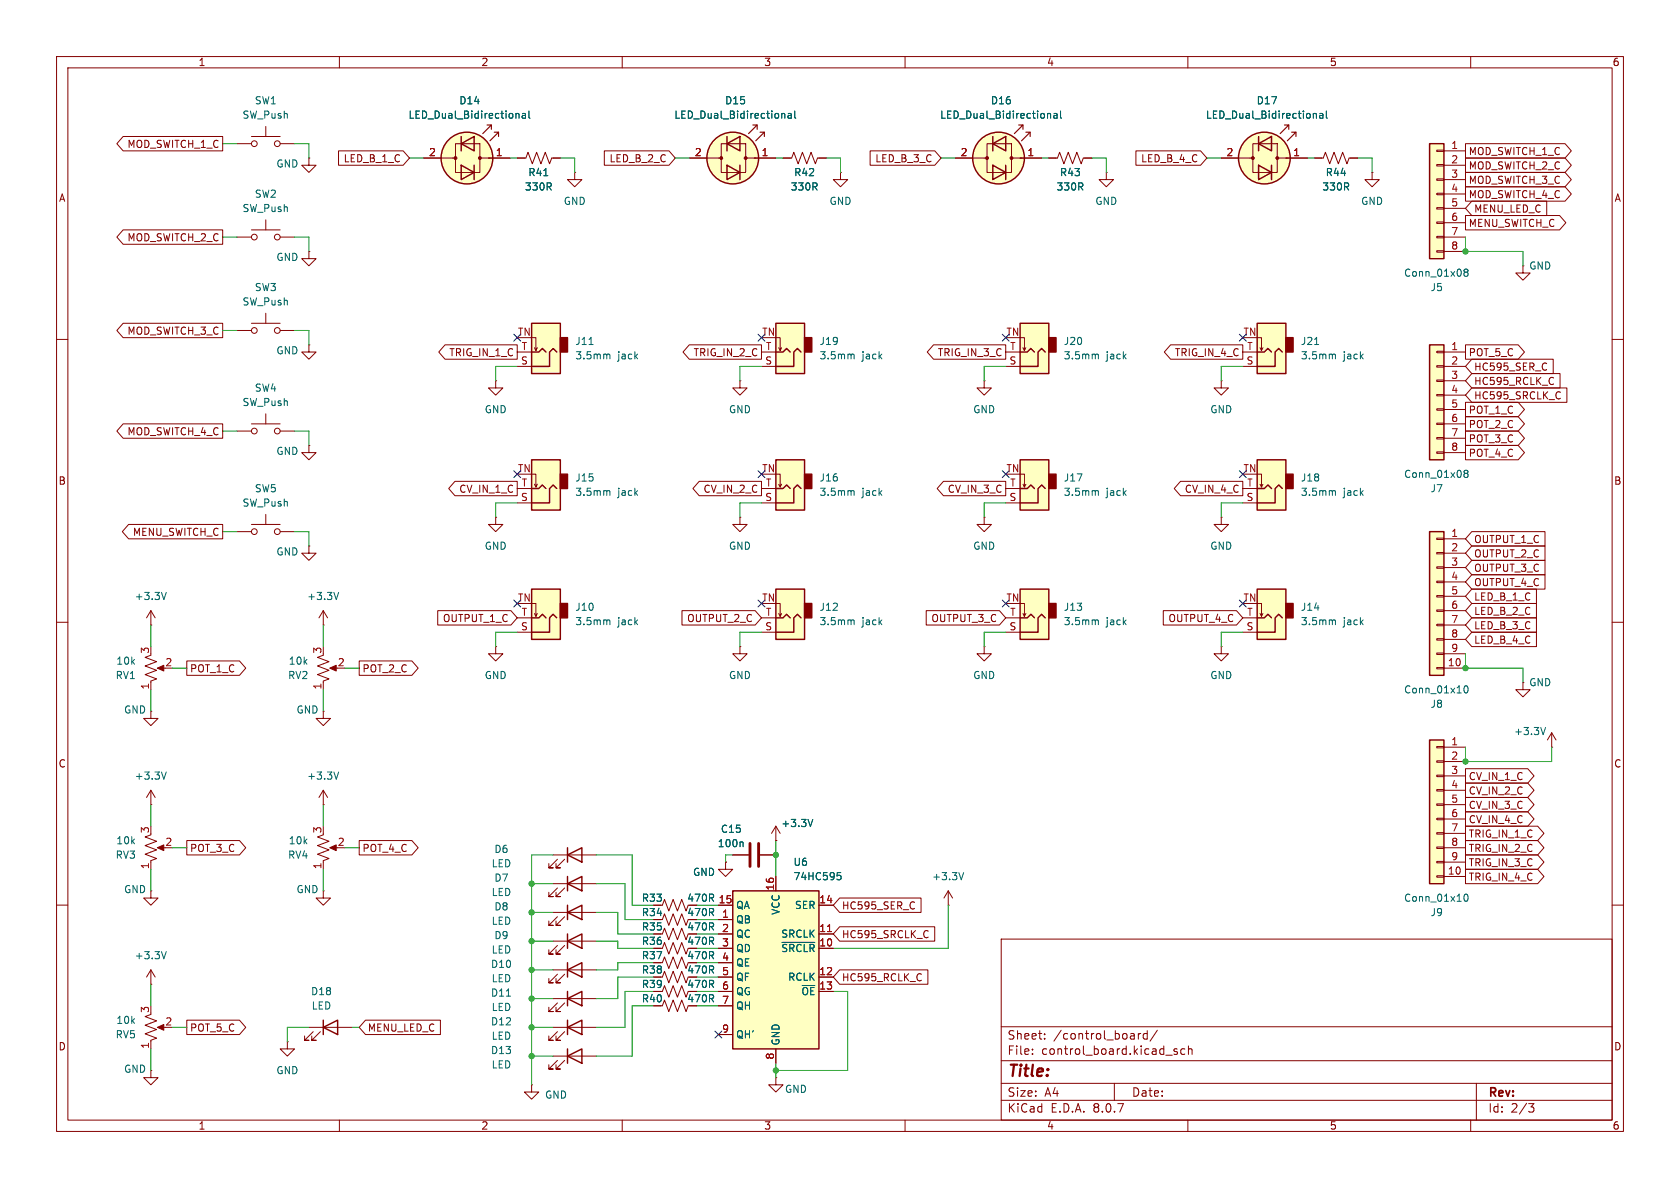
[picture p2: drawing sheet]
<svg xmlns="http://www.w3.org/2000/svg" width="297mm" height="210mm" viewBox="0 0 297 210" stroke-linecap="round" stroke-linejoin="round" font-family="sans-serif">
<g fill="none" stroke="#840000" stroke-width=".18">
<path d="M10 10h277v190h-277zM12 12h273v186h-273zM60 10v2M110 10v2M160 10v2M210 10v2M260 10v2M10 60h2M285 60h2M10 110h2M285 110h2M10 160h2"/>
<path d="M177 166h108v32h-108zM285 160h2M60 198v2M110 198v2M160 198v2M177 194.5h108M177 191.5h108M177 187.5h108M177 181.5h108M182.5 186.3v.1M182.5 185.5v.1M184.7 183.6v.1"/>
<path d="M184.7 182.8v.1M197 191.5v3M201.2 182.7v1M201.7 182.7l-.3 .1-.2 .2M202.8 182.8l-.4-.1-.3 .3v.4l.1 .2h.6M202.8 182.2v1.5M204.6 182.1l-1.3 2M208.1 185.5l-.4-.1-.2 .2 .1 .2 .5 .2v.3h-.6M209.5 185.5l-.5-.1-.3 .3v.4l.2 .2h.6M210 198v2M210.1 185.5l.2-.1 .4 .1v.9M210.1 184.9v1.5"/>
<path d="M260 198v2M261 191.5v6.5M270.2 195.1h1l-.5 .6 .4 .1 .1 .5-.3 .3h-.4"/>
</g>
<path d="M180.3 81.3h5.1v8.9h-5.1z" fill="#ffffc2"/>
<path d="M185.4 83.8h1.3v2.6h-1.3z" fill="#840000" stroke="#840000" stroke-width=".25"/>
<path d="M174 91.4v1.3h1.3l-1.3 1.3-1.3-1.3h1.3M174 91.4h.1M177.8 88.9h2.5M177.8 86.4h2.5M180.3 83.8h.8v2.3l.3-.5M180.8 85.6l.3 .5" fill="none" stroke="#840000" stroke-width=".18"/>
<path d="M180.3 81.3h5.1v8.9h-5.1zM180.3 86.4h1.3l.6-.7 .7 .7M184.8 86.4l-.7-.7-.6 .7v2.5h-3.2" fill="none" stroke="#840000" stroke-width=".25"/>
<path d="M193.8 86.7l.4 .2v.7" fill="none" stroke="#006464" stroke-width=".18"/>
<path d="M180.3 104.1h5.1v8.9h-5.1z" fill="#ffffc2"/>
<path d="M185.4 106.7h1.3v2.5h-1.3z" fill="#840000" stroke="#840000" stroke-width=".25"/>
<g fill="none" stroke="#840000" stroke-width=".18">
<path d="M174 114.3v1.3h1.3l-1.3 1.2-1.3-1.2h1.3M174 114.3h.1M177.8 111.8h2.5M177.8 109.2h2.5M180.3 106.7h.8v2.3l.3-.5M180.8 108.5l.3 .5M97.8 176.5h7.6M97.8 171.5h7.6M98.6 177.3l-1.6 1.5h.8h-.8v-.7M98.6 172.2l-1.6 1.5h.8h-.8v-.7M99.8 177.3l-1.5 1.5h.8h-.8v-.7M99.8 172.2l-1.5 1.5h.8h-.8v-.7"/>
<path d="M97.8 181.6h7.6M97.8 186.7h7.6M98.6 182.4l-1.6 1.5h.8h-.8v-.8M98.6 187.5l-1.6 1.5h.8h-.8v-.8M99.8 182.4l-1.5 1.5h.8h-.8v-.8M99.8 187.5l-1.5 1.5h.8h-.8v-.8"/>
</g>
<path d="M180.3 104.1h5.1v8.9h-5.1zM180.3 109.2h1.3l.6-.6 .7 .6M184.8 109.2l-.7-.6-.6 .6v2.6h-3.2M100.3 176.5l2.6-1.2v2.5zM100.3 171.5l2.6-1.3v2.5zM100.3 170.2v2.5M100.3 175.3v2.5M100.3 181.6l2.6-1.3v2.6zM100.3 186.7l2.6-1.3v2.6zM100.3 180.3v2.6M100.3 185.4v2.6" fill="none" stroke="#840000" stroke-width=".25"/>
<path d="M193.8 109.6l.4 .2v.6M89.5 176.1h.7" fill="none" stroke="#006464" stroke-width=".18"/>
<path d="M129.5 157.5h15.3v27.9h-15.3z" fill="#ffffc2"/>
<path d="M129.5 157.5h15.3v27.9h-15.3z" fill="none" stroke="#840000" stroke-width=".25"/>
<g fill="none" stroke="#840000" stroke-width=".18">
<path d="M174 67.3v1.3h1.3l-1.3 1.3-1.3-1.3h1.3M174 67.3h.1M137.2 154.9v2.6M127 162.6h2.5M127 167.6h2.5M127 165.1h2.5M127 172.7h2.5M127 175.3h2.5M127 160h2.5M127 170.2h2.5M127 177.8h2.5M144.8 167.6h2.5"/>
<path d="M144.8 165.1h2.5M144.8 172.7h2.5M144.8 175.3h2.5M144.8 160h2.5M94 191.8v1.2h1.2l-1.2 1.3-1.3-1.3h1.3M94 191.8h.1M127 182.9h2.5M137.2 185.4v2.6"/>
</g>
<path d="M148 154.2h.6M148.1 154.7h.4l.2 .3-.1 .4-.5 .1M138.3 166.6h5.7" fill="none" stroke="#006464" stroke-width=".18"/>
<path d="M146.3 164.7h.7" fill="none" stroke="#a90000" stroke-width=".18"/>
<path d="M137.2 104.1h5v8.9h-5z" fill="#ffffc2"/>
<path d="M142.2 106.7h1.3v2.5h-1.3z" fill="#840000" stroke="#840000" stroke-width=".25"/>
<g fill="none" stroke="#840000" stroke-width=".18">
<path d="M195.6 30.5v1.3h1.2l-1.2 1.2-1.3-1.2h1.3M195.6 30.5h.1M134.6 111.8h2.6M134.6 109.2h2.6M137.2 106.7h.7v2.3l.3-.5M137.7 108.5l.2 .5M97.8 156.2h7.6M97.8 151.1h7.6M98.6 157l-1.6 1.5h.8h-.8v-.8M98.6 151.9l-1.6 1.5h.8h-.8v-.7M99.8 157l-1.5 1.5h.8h-.8v-.8M99.8 151.9l-1.5 1.5h.8h-.8v-.7"/>
<path d="M97.8 161.3h7.6M97.8 166.4h7.6M98.6 162.1l-1.6 1.5h.8h-.8v-.8M98.6 167.1l-1.6 1.6h.8h-.8v-.8M99.8 162.1l-1.5 1.5h.8h-.8v-.8M99.8 167.1l-1.5 1.6h.8h-.8v-.8M137.2 190.5v1.3h1.2l-1.2 1.2-1.3-1.2h1.3M137.2 190.5h.1"/>
</g>
<path d="M137.2 104.1h5v8.9h-5zM137.2 109.2h1.2l.7-.6 .6 .6M141.6 109.2l-.6-.6-.7 .6v2.6h-3.1M100.3 156.2l2.6-1.3v2.6zM100.3 151.1l2.6-1.2v2.5zM100.3 149.9v2.5M100.3 154.9v2.6M100.3 161.3l2.6-1.3v2.6zM100.3 166.4l2.6-1.3v2.5zM100.3 160v2.6M100.3 165.1v2.5" fill="none" stroke="#840000" stroke-width=".25"/>
<path d="M150.6 109.6l.4 .2v.6" fill="none" stroke="#006464" stroke-width=".18"/>
<path d="M180.3 57.2h5.1v8.8h-5.1z" fill="#ffffc2"/>
<path d="M185.4 59.7h1.3v2.5h-1.3z" fill="#840000" stroke="#840000" stroke-width=".25"/>
<path d="M168.9 27.9h5.6M174.5 25.4h4.3v5.1h-4.3zM180.3 27.9h3.8M185.4 27.9h1.5l.4-1 .8 2.1 .7-2.1 .8 2.1 .8-2.1 .7 2.1 .4-1.1h1.5M180.3 59.7h.8v2.3l.3-.5M177.8 64.8h2.5M177.8 62.2h2.5M180.8 61.5l.3 .5" fill="none" stroke="#840000" stroke-width=".18"/>
<g fill="none" stroke="#840000" stroke-width=".25">
<path d="M175.5 29.2l2.3 1.3-2.3 1.3zM175.5 25.4l2.3-1.3v2.6zM175.5 24.1v2.6M177.8 29.2v2.6M180.3 57.2h5.1v8.8h-5.1zM180.3 62.2h1.3l.6-.6 .7 .6M184.8 62.2l-.7-.6-.6 .6v2.6h-3.2"/>
<circle cx="176.5" cy="27.9" r="4.6"/>
</g>
<path d="M187.5 19.6v1.1l.2 .2M185.2 20.1h.5v.8M186.3 20.1h.5l.1 .8M186.9 20.4h-.4l-.2 .2 .2 .3 .4-.1M193.8 62.6l.4 .2v.6" fill="none" stroke="#006464" stroke-width=".18"/>
<circle cx="176.5" cy="27.9" r="4.6" fill="#ffffc2" stroke="#ffffc2" stroke-width=".18"/>
<g fill="#840000" stroke="#840000" stroke-width=".18">
<path d="M178.8 27.9h1.8z"/>
<circle cx="174.5" cy="27.9" r=".25"/>
<circle cx="178.8" cy="27.9" r=".25"/>
</g>
<path d="M180.1 22.1h.7l-1.5 1.5M180.8 22.1v.8M181.4 23.4h.7l-1.5 1.5M182.1 23.4v.7" fill="none" stroke="#840000" stroke-width=".2"/>
<path d="M252.7 94h2.6v25.4h-2.6z" fill="#ffffc2"/>
<g fill="none" stroke="#840000" stroke-width=".18">
<path d="M254 97.7h1.3v.2h-1.3zM254 95.1h1.3v.3h-1.3zM255.3 95.3h3.8M255.3 97.8h3.8M130.8 114.3v1.3h1.3l-1.3 1.2-1.3-1.2h1.3M130.8 114.3h.1M254 118h1.3v.2h-1.3zM254 115.4h1.3v.3h-1.3zM254 112.9h1.3v.3h-1.3zM254 110.4h1.3v.2h-1.3zM254 107.8h1.3v.3h-1.3zM254 105.3h1.3v.2h-1.3z"/>
<path d="M254 102.7h1.3v.3h-1.3zM254 100.2h1.3v.3h-1.3zM255.3 118.1h3.8M255.3 100.3h3.8M255.3 102.9h3.8M255.3 105.4h3.8M255.3 108h3.8M255.3 110.5h3.8M255.3 113h3.8M255.3 115.6h3.8M269.2 120.7v1.2h1.3l-1.3 1.3-1.2-1.3h1.2M269.2 120.7h.1"/>
<path d="M26.7 179.3l-1 .4 2 .8-2 .7 2 .8-2 .8 2 .7-1 .4v1.5M117.1 177.8l.4-1 .7 2 .8-2 .8 2 .7-2 .8 2 .4-1M117.1 175.3l.4-1.1 .7 2.1 .8-2.1 .8 2.1 .7-2.1 .8 2.1 .4-1M26.7 189.2v1.3h1.2l-1.2 1.3-1.3-1.3h1.3M26.7 189.2h.1M28.2 181.6h1M50.8 184.2v1.2h1.3l-1.3 1.3-1.3-1.3h1.3M50.8 184.2h.1"/>
</g>
<path d="M252.7 94h2.6v25.4h-2.6z" fill="none" stroke="#840000" stroke-width=".25"/>
<path d="M258.9 121.4l.2-.2a.68 .68 0 0 1 .5 .7 .68 .68 0 0 1-.5 .6l-.2-.1-.1-.4z" fill="none" stroke="#006464" stroke-width=".18"/>
<path d="M27.8 181.6l1.2-.5v1z" fill="#840000" stroke="#840000" stroke-width=".18"/>
<path d="M137.2 81.3h5v8.9h-5z" fill="#ffffc2"/>
<path d="M142.2 83.8h1.3v2.6h-1.3z" fill="#840000" stroke="#840000" stroke-width=".25"/>
<path d="M134.6 88.9h2.6M134.6 86.4h2.6M137.2 83.8h.7v2.3l.3-.5M137.7 85.6l.2 .5" fill="none" stroke="#840000" stroke-width=".18"/>
<path d="M137.2 81.3h5v8.9h-5zM137.2 86.4h1.2l.7-.7 .6 .7M141.6 86.4l-.6-.7-.7 .7v2.5h-3.1" fill="none" stroke="#840000" stroke-width=".25"/>
<path d="M150.6 86.7l.4 .2v.7" fill="none" stroke="#006464" stroke-width=".18"/>
<path d="M137.2 57.2h5v8.8h-5z" fill="#ffffc2"/>
<path d="M142.2 59.7h1.3v2.5h-1.3z" fill="#840000" stroke="#840000" stroke-width=".25"/>
<path d="M137.2 59.7h.7v2.3l.3-.5M130.8 67.3v1.3h1.3l-1.3 1.3-1.3-1.3h1.3M130.8 67.3h.1M134.6 64.8h2.6M134.6 62.2h2.6M137.7 61.5l.2 .5M117.1 170.2l.4-1 .7 2 .8-2 .8 2 .7-2 .8 2 .4-1M117.1 172.7l.4-1 .7 2 .8-2 .8 2 .7-2 .8 2 .4-1" fill="none" stroke="#840000" stroke-width=".18"/>
<path d="M137.2 57.2h5v8.8h-5zM137.2 62.2h1.2l.7-.6 .6 .6M141.6 62.2l-.6-.6-.7 .6v2.6h-3.1" fill="none" stroke="#840000" stroke-width=".25"/>
<path d="M150.6 62.6l.4 .2v.6" fill="none" stroke="#006464" stroke-width=".18"/>
<path d="M252.7 130.8h2.6v25.4h-2.6z" fill="#ffffc2"/>
<g fill="none" stroke="#840000" stroke-width=".18">
<path d="M130.8 91.4v1.3h1.3l-1.3 1.3-1.3-1.3h1.3M130.8 91.4h.1M254 139.6h1.3v.2h-1.3zM254 137h1.3v.3h-1.3zM254 134.5h1.3v.2h-1.3zM254 132h1.3v.2h-1.3zM255.3 132.1h3.8M255.3 134.6h3.8M255.3 137.2h3.8M255.3 139.7h3.8M254 154.8h1.3v.3h-1.3zM254 152.3h1.3v.2h-1.3z"/>
<path d="M254 149.7h1.3v.3h-1.3zM254 147.2h1.3v.2h-1.3zM254 144.7h1.3v.2h-1.3zM254 142.1h1.3v.3h-1.3zM255.3 154.9h3.8M255.3 142.2h3.8M255.3 144.8h3.8M255.3 147.3h3.8M255.3 149.9h3.8M255.3 152.4h3.8M117.1 165.1l.4-1 .7 2 .8-2 .8 2 .7-2 .8 2 .4-1M117.1 160l.4-1 .7 2 .8-2 .8 2 .7-2 .8 2 .4-1"/>
</g>
<path d="M252.7 130.8h2.6v25.4h-2.6z" fill="none" stroke="#840000" stroke-width=".25"/>
<path d="M258.9 158.2l.2-.1a.68 .68 0 0 1 .5 .6 .68 .68 0 0 1-.5 .6l-.2-.1-.1-.4z" fill="none" stroke="#006464" stroke-width=".18"/>
<path d="M94 104.1h5.1v8.9h-5.1z" fill="#ffffc2"/>
<path d="M99.1 106.7h1.2v2.5h-1.2z" fill="#840000" stroke="#840000" stroke-width=".25"/>
<path d="M91.4 111.8h2.6M91.4 109.2h2.6M94 106.7h.7v2.3l.3-.5M94.5 108.5l.2 .5" fill="none" stroke="#840000" stroke-width=".18"/>
<path d="M94 104.1h5.1v8.9h-5.1zM94 109.2h1.2l.7-.6 .6 .6M98.4 109.2l-.6-.6-.6 .6v2.6h-3.2" fill="none" stroke="#840000" stroke-width=".25"/>
<path d="M107.5 109.6l.3 .2v.6" fill="none" stroke="#006464" stroke-width=".18"/>
<path d="M94 81.3h5.1v8.9h-5.1z" fill="#ffffc2"/>
<path d="M99.1 83.8h1.2v2.6h-1.2z" fill="#840000" stroke="#840000" stroke-width=".25"/>
<g fill="none" stroke="#840000" stroke-width=".18">
<path d="M91.4 88.9h2.6M91.4 86.4h2.6M94 83.8h.7v2.3l.3-.5M94.5 85.6l.2 .5M274.3 132.1h.1M274.3 129.5l-.7 1.3M274.3 129.5v2.6M274.3 129.5l.8 1.3M57.1 157.5v1.3h1.3l-1.3 1.2-1.2-1.2h1.2M57.1 157.5h.1M117.1 162.6l.4-1.1 .7 2.1 .8-2.1 .8 2.1 .7-2.1 .8 2.1 .4-1M117.1 167.6l.4-1 .7 2.1 .8-2.1 .8 2.1 .7-2.1 .8 2.1 .4-1.1"/>
<path d="M54.6 181.6h7.6M55.4 182.4l-1.6 1.5h.8h-.8v-.8M56.6 182.4l-1.5 1.5h.8h-.8v-.8"/>
</g>
<path d="M94 81.3h5.1v8.9h-5.1zM94 86.4h1.2l.7-.7 .6 .7M98.4 86.4l-.6-.7-.6 .7v2.5h-3.2M57.1 181.6l2.6-1.3v2.6zM57.1 180.3v2.6" fill="none" stroke="#840000" stroke-width=".25"/>
<path d="M107.5 86.7l.3 .2v.7M273.2 128.6l-.4 1.3" fill="none" stroke="#006464" stroke-width=".18"/>
<path d="M94 57.2h5.1v8.8h-5.1z" fill="#ffffc2"/>
<path d="M99.1 59.7h1.2v2.5h-1.2z" fill="#840000" stroke="#840000" stroke-width=".25"/>
<path d="M91.4 27.9h1.6l.3-1 .8 2.1 .8-2.1 .7 2.1 .8-2.1 .8 2.1 .3-1.1h1.6M94 59.7h.7v2.3l.3-.5M91.4 64.8h2.6M91.4 62.2h2.6M94.5 61.5l.2 .5M26.7 157.5v1.3h1.2l-1.2 1.2-1.3-1.2h1.3M26.7 157.5h.1M26.7 174h.1M26.7 171.5l-.8 1.2M26.7 171.5v2.5M26.7 171.5l.7 1.2" fill="none" stroke="#840000" stroke-width=".18"/>
<path d="M94 57.2h5.1v8.8h-5.1zM94 62.2h1.2l.7-.6 .6 .6M98.4 62.2l-.6-.6-.6 .6v2.6h-3.2" fill="none" stroke="#840000" stroke-width=".25"/>
<path d="M96.1 31.1h.8M104.1 60.9h.8M107.5 62.6l.3 .2v.6M29.4 168.2l-.4 1.3" fill="none" stroke="#006464" stroke-width=".18"/>
<path d="M252.7 25.4h2.6v20.3h-2.6z" fill="#ffffc2"/>
<g fill="none" stroke="#840000" stroke-width=".18">
<path d="M101.6 30.5v1.3h1.3l-1.3 1.2-1.3-1.2h1.3M101.6 30.5h.1M121.9 27.9h5.6M127.5 25.4h4.3v5.1h-4.3zM133.3 27.9h3.9M138.4 27.9h1.6l.3-1 .8 2.1 .8-2.1 .7 2.1 .8-2.1 .7 2.1 .4-1.1h1.5M148.6 30.5v1.3h1.3l-1.3 1.2-1.3-1.2h1.3M148.6 30.5h.1M254 39.2h1.3v.3h-1.3zM254 36.7h1.3v.3h-1.3zM254 34.2h1.3v.2h-1.3zM254 31.6h1.3v.3h-1.3z"/>
<path d="M254 29.1h1.3v.2h-1.3zM254 26.5h1.3v.3h-1.3zM255.3 26.7h3.8M255.3 29.2h3.8M255.3 31.8h3.8M255.3 34.3h3.8M255.3 36.8h3.8M255.3 39.4h3.8M41.9 58.4h2.5M44.4 57.2h5.1M47 55.4v1.8M49.5 58.4h2.6"/>
<path d="M54.6 44.5v1.2h1.3l-1.3 1.3-1.3-1.3h1.3M54.6 44.5h.1M254 44.3h1.3v.3h-1.3zM254 41.8h1.3v.2h-1.3zM255.3 41.9h3.8M255.3 44.5h3.8M41.9 76.2h2.5M44.4 74.9h5.1M47 73.2v1.7M49.5 76.2h2.6M54.6 78.7v1.3h1.3l-1.3 1.3-1.3-1.3h1.3M54.6 78.7h.1"/>
<path d="M54.6 61v1.2h1.3l-1.3 1.3-1.3-1.3h1.3M54.6 61h.1M41.9 94h2.5M44.4 92.7h5.1M47 90.9v1.8M49.5 94h2.6M87.6 91.4v1.3h1.3l-1.3 1.3-1.2-1.3h1.2M87.6 91.4h.1M128.3 152.4v1.3h1.2l-1.2 1.2-1.3-1.2h1.3M128.3 152.4h.1M129.5 151.1h2.8M134.4 151.1h2.8"/>
<path d="M137.2 148.6h.1M137.2 146.1l-.8 1.2M137.2 146.1v2.5M137.2 146.1l.7 1.2M167.6 157.5l-.7 1.3M167.6 157.5v2.5M167.6 157.5l.8 1.3M167.6 160h.1"/>
<circle cx="45" cy="58.4" r=".51"/>
<circle cx="49" cy="58.4" r=".51"/>
<circle cx="45" cy="76.2" r=".51"/>
<circle cx="49" cy="76.2" r=".51"/>
<circle cx="45" cy="94" r=".51"/>
<circle cx="49" cy="94" r=".51"/>
</g>
<g fill="none" stroke="#840000" stroke-width=".25">
<path d="M128.5 29.2l2.3 1.3-2.3 1.3zM128.5 25.4l2.3-1.3v2.6zM128.5 24.1v2.6M130.8 29.2v2.6M252.7 25.4h2.6v20.3h-2.6z"/>
<circle cx="129.5" cy="27.9" r="4.6"/>
</g>
<path d="M140.5 19.6v1.1l.2 .2M138.3 20.1h.4v.8M139.3 20.1h.5l.1 .8M139.9 20.4h-.4l-.2 .2 .2 .3 .4-.1M259 48.1l-.2-.2 .2-.3h.3l.2 .2-.2 .3M259 48.1l-.2 .3 .1 .3 .1 .1h.4l.1-.2v-.2l-.2-.3M259 48.1h.3M131.2 148.8l.2 .2v.7M143.7 144.9l-.4 1.2M170.4 154.2l-.5 1.3" fill="none" stroke="#006464" stroke-width=".18"/>
<path d="M132.6 149.1v4.1M134.1 149.1v4.1" fill="none" stroke="#840000" stroke-width=".51"/>
<circle cx="129.5" cy="27.9" r="4.6" fill="#ffffc2" stroke="#ffffc2" stroke-width=".18"/>
<g fill="#840000" stroke="#840000" stroke-width=".18">
<path d="M131.8 27.9h1.8z"/>
<circle cx="127.5" cy="27.9" r=".25"/>
<circle cx="131.8" cy="27.9" r=".25"/>
</g>
<path d="M133.1 22.1h.8l-1.6 1.5M133.9 22.1v.8M134.4 23.4h.7l-1.5 1.5M135.1 23.4v.7" fill="none" stroke="#840000" stroke-width=".2"/>
<path d="M252.7 61h2.6v20.3h-2.6z" fill="#ffffc2"/>
<g fill="none" stroke="#840000" stroke-width=".18">
<path d="M87.6 67.3v1.3h1.3l-1.3 1.3-1.2-1.3h1.2M87.6 67.3h.1M254 79.9h1.3v.2h-1.3zM254 77.3h1.3v.3h-1.3zM254 74.8h1.3v.3h-1.3zM254 72.3h1.3v.2h-1.3zM254 69.7h1.3v.3h-1.3zM254 67.2h1.3v.2h-1.3zM254 64.6h1.3v.3h-1.3zM254 62.1h1.3v.3h-1.3zM255.3 62.2h3.8M255.3 64.8h3.8"/>
<path d="M255.3 67.3h3.8M255.3 69.9h3.8M255.3 72.4h3.8M255.3 74.9h3.8M255.3 77.5h3.8M215.9 91.4v1.3h1.3l-1.3 1.3-1.3-1.3h1.3M215.9 91.4h.1M255.3 80h3.8M215.9 114.3v1.3h1.3l-1.3 1.2-1.3-1.2h1.3M215.9 114.3h.1"/>
</g>
<path d="M252.7 61h2.6v20.3h-2.6z" fill="none" stroke="#840000" stroke-width=".25"/>
<path d="M259 83.7l-.2-.3 .2-.3h.3l.2 .3-.2 .3M259 83.7l-.2 .2 .1 .4 .1 .1 .4-.1 .1-.1v-.3l-.2-.2M259 83.7h.3" fill="none" stroke="#006464" stroke-width=".18"/>
<path d="M222.2 104.1h5.1v8.9h-5.1z" fill="#ffffc2"/>
<path d="M227.3 106.7h1.3v2.5h-1.3z" fill="#840000" stroke="#840000" stroke-width=".25"/>
<g fill="none" stroke="#840000" stroke-width=".18">
<path d="M41.9 25.4h2.5M44.4 24.1h5.1M47 22.4v1.7M47 38.9v1.7M49.5 25.4h2.6M54.6 27.9v1.3h1.3l-1.3 1.3-1.3-1.3h1.3M54.6 27.9h.1M74.9 27.9h5.6M80.5 25.4h4.3v5.1h-4.3zM86.4 27.9h3.8M41.9 41.9h2.5M44.4 40.6h5.1"/>
<path d="M49.5 41.9h2.6M219.7 111.8h2.5M219.7 109.2h2.5M222.2 106.7h.8v2.3l.3-.5M222.8 108.5l.2 .5"/>
<circle cx="45" cy="25.4" r=".51"/>
<circle cx="49" cy="25.4" r=".51"/>
<circle cx="45" cy="41.9" r=".51"/>
<circle cx="49" cy="41.9" r=".51"/>
</g>
<g fill="none" stroke="#840000" stroke-width=".25">
<path d="M81.5 29.2l2.3 1.3-2.3 1.3zM81.5 25.4l2.3-1.3v2.6zM81.5 24.1v2.6M83.8 29.2v2.6M222.2 104.1h5.1v8.9h-5.1zM222.2 109.2h1.3l.7-.6 .6 .6M226.7 109.2l-.6-.6-.7 .6v2.6h-3.2"/>
<circle cx="82.5" cy="27.9" r="4.6"/>
</g>
<path d="M93.5 19.6v1.1l.2 .2M91.3 20.1h.4l.1 .8M92.4 20.1h.4l.1 .8M92.9 20.4h-.4l-.2 .2 .2 .3 .4-.1M235.7 109.6l.4 .2v.6" fill="none" stroke="#006464" stroke-width=".18"/>
<circle cx="82.5" cy="27.9" r="4.6" fill="#ffffc2" stroke="#ffffc2" stroke-width=".18"/>
<g fill="#840000" stroke="#840000" stroke-width=".18">
<path d="M84.8 27.9h1.8z"/>
<circle cx="80.5" cy="27.9" r=".25"/>
<circle cx="84.8" cy="27.9" r=".25"/>
</g>
<path d="M86.1 22.1h.8l-1.6 1.5M86.9 22.1v.8M87.4 23.4h.7l-1.5 1.5M88.1 23.4v.7" fill="none" stroke="#840000" stroke-width=".2"/>
<path d="M222.2 81.3h5.1v8.9h-5.1z" fill="#ffffc2"/>
<path d="M227.3 83.8h1.3v2.6h-1.3z" fill="#840000" stroke="#840000" stroke-width=".25"/>
<g fill="none" stroke="#840000" stroke-width=".18">
<path d="M269.2 47v1.3h1.3l-1.3 1.2-1.2-1.2h1.2M269.2 47h.1M219.7 88.9h2.5M219.7 86.4h2.5M222.2 83.8h.8v2.3l.3-.5M222.8 85.6l.2 .5M57.1 115.8l-1 .4 2.1 .8-2.1 .7 2.1 .8-2.1 .8 2.1 .7-1.1 .4v1.5M57.1 110.5h.1M57.1 108v2.5M57.1 108l-.7 1.2M57.1 108l.8 1.2M58.7 118.1h1"/>
<path d="M57.1 125.7v1.3h1.3l-1.3 1.3-1.2-1.3h1.2M57.1 125.7h.1"/>
</g>
<path d="M222.2 81.3h5.1v8.9h-5.1zM222.2 86.4h1.3l.7-.7 .6 .7M226.7 86.4l-.6-.7-.7 .7v2.5h-3.2" fill="none" stroke="#840000" stroke-width=".25"/>
<path d="M235.7 86.7l.4 .2v.7M59.9 104.7l-.5 1.3" fill="none" stroke="#006464" stroke-width=".18"/>
<path d="M58.3 118.1l1.1-.5v1z" fill="#840000" stroke="#840000" stroke-width=".18"/>
<path d="M222.2 57.2h5.1v8.8h-5.1z" fill="#ffffc2"/>
<path d="M227.3 59.7h1.3v2.5h-1.3z" fill="#840000" stroke="#840000" stroke-width=".25"/>
<g fill="none" stroke="#840000" stroke-width=".18">
<path d="M21.8 24.1h17.6v2.6h-17.6l-1.1-1.3zM59.8 26.7h11.5l1.1 1.2-1.1 1.3h-11.5zM74.9 27.9h3.1M86.4 27.9h3.8M91.4 27.9h1.3M97.8 27.9h1.3M106.8 26.7h11.5l1.1 1.2-1.1 1.3h-11.5zM121.9 27.9h3.1M133.3 27.9h3.9M138.4 27.9h1.3M144.8 27.9h1.2M153.8 26.7h11.5l1.1 1.2-1.1 1.3h-11.5z"/>
<path d="M168.9 27.9h3.1M180.3 27.9h3.8M185.4 27.9h1.3M191.8 27.9h1.2M200.8 26.7h11.4l1.2 1.2-1.2 1.3h-11.4zM215.9 27.9h5.6M221.5 25.4h4.3v5.1h-4.3zM227.3 27.9h3.8M232.4 27.9h1.5l.4-1 .8 2.1 .7-2.1 .8 2.1 .8-2.1 .7 2.1 .4-1.1h1.5M242.6 30.5v1.3h1.2l-1.2 1.2-1.3-1.2h1.3M242.6 30.5h.1M259.1 27.9h17.6l1.1 1.3-1.1 1.3h-17.6z"/>
<path d="M259.1 25.4h17.6l1.1 1.3-1.1 1.2h-17.6zM259.1 30.5h17.6l1.1 1.3-1.1 1.2h-17.6zM259.1 33h17.6l1.1 1.3-1.1 1.3h-17.6zM259.1 38.1h16.6l1.1 1.3-1.1 1.2h-16.6zM260.2 35.6h13.2v2.5h-13.2l-1.1-1.3zM21.8 40.6h17.6v2.6h-17.6l-1.1-1.3zM21.8 57.1h17.6v2.6h-17.6l-1.1-1.3zM222.2 59.7h.8v2.3l.3-.5M21.8 74.9h17.6v2.6h-17.6l-1.1-1.3zM78.7 61h12.7v2.5h-12.7l-1.1-1.3zM121.9 61h12.7v2.5h-12.7l-1.2-1.3zM165 61h12.8v2.5h-12.8l-1.1-1.3z"/>
<path d="M206.9 61h12.8v2.5h-12.8l-1.1-1.3zM215.9 67.3v1.3h1.3l-1.3 1.3-1.3-1.3h1.3M215.9 67.3h.1M219.7 64.8h2.5M219.7 62.2h2.5M222.8 61.5l.2 .5M259.1 61h9.3l1.1 1.2-1.1 1.3h-9.3zM259.1 71.1h9.3l1.1 1.3-1.1 1.3h-9.3zM259.1 78.7h9.3l1.1 1.3-1.1 1.3h-9.3zM259.1 73.7h9.3l1.1 1.2-1.1 1.3h-9.3zM259.1 76.2h9.3l1.1 1.3-1.1 1.2h-9.3zM260.2 63.5h14.4v2.5h-14.4l-1.1-1.2z"/>
<path d="M260.2 66h15.6v2.6h-15.6l-1.1-1.3zM260.2 68.6h16.8v2.5h-16.8l-1.1-1.2zM274.4 66.7l.2 .1M274.6 67.9l-.2 .1M275.6 69.3l.2 .1M275.8 70.4l-.2 .1M22.7 92.7h16.7v2.6h-16.7l-1.1-1.3zM54.6 96.5v1.3h1.3l-1.3 1.3-1.3-1.3h1.3M54.6 96.5h.1M80.4 85.1h11v2.5h-11l-1.1-1.2zM123.6 85.1h11v2.5h-11l-1.1-1.2zM166.8 85.1h11v2.5h-11l-1.1-1.2z"/>
<path d="M208.7 85.1h11v2.5h-11l-1.1-1.2zM260.2 94h12.9v2.5h-12.9l-1.1-1.2zM260.2 96.5h12.9v2.6h-12.9l-1.1-1.3zM260.2 99.1h12.9v2.5h-12.9l-1.1-1.3zM26.7 110.5h.1M26.7 115.8l-1 .4 2 .8-2 .7 2 .8-2 .8 2 .7-1 .4v1.5M26.7 108l-.8 1.2M26.7 108v2.5M26.7 108l.7 1.2M28.2 118.1h1M33 116.8h9.3l1.1 1.3-1.1 1.3h-9.3zM63.5 116.8h9.3l1.1 1.3-1.1 1.3h-9.3z"/>
<path d="M77.4 107.9h12.9l1.1 1.3-1.1 1.3h-12.9zM87.6 114.3v1.3h1.3l-1.3 1.2-1.2-1.2h1.2M87.6 114.3h.1M120.6 107.9h12.9l1.1 1.3-1.1 1.3h-12.9zM163.7 107.9h13l1.1 1.3-1.1 1.3h-13zM205.7 107.9h12.9l1.1 1.3-1.1 1.3h-12.9zM260.2 111.8h11.4v2.5h-11.4l-1.1-1.3zM260.2 106.7h11.4v2.5h-11.4l-1.1-1.2zM260.2 109.2h11.4v2.6h-11.4l-1.1-1.3zM260.2 104.1h11.4v2.6h-11.4l-1.1-1.3zM260.2 101.6h12.9v2.5h-12.9l-1.1-1.2zM26.7 125.7v1.3h1.2l-1.2 1.3-1.3-1.3h1.3"/>
<path d="M26.7 125.7h.1M26.7 139.7v2.5M26.7 139.7l-.8 1.3M26.7 139.7l.7 1.3M57.1 139.7v2.5M57.1 139.7l-.7 1.3M57.1 139.7l.8 1.3M259.1 135.9h11l1.1 1.3-1.1 1.2h-11zM259.1 138.4h11l1.1 1.3-1.1 1.3h-11zM26.7 147.6l-1 .4 2 .7-2 .8 2 .7-2 .8 2 .8-1 .3v1.6M26.7 142.2h.1M28.2 149.9h1"/>
<path d="M33 148.6h9.3l1.1 1.3-1.1 1.2h-9.3zM57.1 147.6l-1 .4 2.1 .7-2.1 .8 2.1 .7-2.1 .8 2.1 .8-1.1 .3v1.6M57.1 142.2h.1M58.7 149.9h1M63.5 148.6h9.3l1.1 1.3-1.1 1.2h-9.3zM128.3 152.4h.1M129.5 151.1h2.8M134.4 151.1h2.8M137.2 148.6h.1M137.2 154.9v2.6M148.4 158.7h14.4v2.6h-14.4l-1.1-1.3zM259.1 146h12.7l1.2 1.3-1.2 1.3h-12.7z"/>
<path d="M259.1 143.5h11l1.1 1.3-1.1 1.3h-11zM259.1 148.6h12.7l1.2 1.3-1.2 1.2h-12.7zM259.1 151.1h12.7l1.2 1.3-1.2 1.3h-12.7zM259.1 153.7h12.7l1.2 1.2-1.2 1.3h-12.7zM259.1 141h11l1.1 1.2-1.1 1.3h-11zM127 162.6h2.5M127 167.6h2.5M127 165.1h2.5M127 172.7h2.5M127 175.3h2.5M127 160h2.5M127 170.2h2.5"/>
<path d="M127 177.8h2.5M144.8 167.6h2.5M144.8 165.1h2.5M144.8 172.7h2.5M144.8 175.3h2.5M144.8 160h2.5M148.4 171.4h15.6v2.6h-15.6l-1.1-1.3zM148.4 163.8h16.8v2.6h-16.8l-1.1-1.3zM162.6 172.1l.3 .1M162.9 173.3l-.3 .1M163.8 164.5l.3 .1M164.1 165.6l-.3 .2"/>
<path d="M33 180.3h9.3l1.1 1.3-1.1 1.3h-9.3zM64.6 180.3h13.3v2.6h-13.3l-1.1-1.3zM127 182.9h2.5M137.2 185.4v2.6"/>
</g>
<g fill="none" stroke="#840000" stroke-width=".25">
<path d="M222.5 29.2l2.3 1.3-2.3 1.3zM222.5 25.4l2.3-1.3v2.6zM222.5 24.1v2.6M224.8 29.2v2.6M222.2 57.2h5.1v8.8h-5.1zM222.2 62.2h1.3l.7-.6 .6 .6M226.7 62.2l-.6-.6-.7 .6v2.6h-3.2"/>
<circle cx="223.5" cy="27.9" r="4.6"/>
</g>
<g fill="none" stroke="#006464" stroke-width=".18">
<path d="M93.5 19.6v1.1l.2 .2M140.5 19.6v1.1l.2 .2M187.5 19.6v1.1l.2 .2M234.5 19.6v1.1l.2 .2M91.3 20.1h.4l.1 .8M92.4 20.1h.4l.1 .8M92.9 20.4h-.4l-.2 .2 .2 .3 .4-.1M96.1 31.1h.8M138.3 20.1h.4v.8M139.3 20.1h.5l.1 .8M139.9 20.4h-.4l-.2 .2 .2 .3 .4-.1M185.2 20.1h.5v.8"/>
<path d="M186.3 20.1h.5l.1 .8M186.9 20.4h-.4l-.2 .2 .2 .3 .4-.1M232.2 20.1h.5v.8M233.3 20.1h.5l.1 .8M233.9 20.4h-.5l-.1 .2 .1 .3 .5-.1M232.4 60.9h.7M235.7 62.6l.4 .2v.6M29.4 104.7l-.4 1.3M29.4 136.5l-.4 1.2M59.9 136.5l-.5 1.2M131.2 148.8l.2 .2v.7M143.7 144.9l-.4 1.2"/>
<path d="M148 154.2h.6M148.1 154.7h.4l.2 .3-.1 .4-.5 .1M138.3 166.6h5.7"/>
</g>
<g fill="#840000" stroke="#840000" stroke-width=".18">
<path d="M58.3 149.9l1.1-.5v1z"/>
<path d="M225.8 27.9h1.8z"/>
<path d="M27.8 149.9l1.2-.5v1z"/>
<path d="M27.8 118.1l1.2-.5v1z"/>
<circle cx="221.5" cy="27.9" r=".25"/>
<circle cx="225.8" cy="27.9" r=".25"/>
</g>
<circle cx="223.5" cy="27.9" r="4.6" fill="#ffffc2" stroke="#ffffc2" stroke-width=".18"/>
<path d="M227.1 22.1h.7l-1.5 1.5M227.8 22.1v.8M228.3 23.4h.8l-1.5 1.5M229.1 23.4v.7" fill="none" stroke="#840000" stroke-width=".2"/>
<g fill="none" stroke="#009600" stroke-width=".18">
<path d="M39.4 25.4h2.5M52.1 25.4h2.5v2.5M72.4 27.9h2.5M90.2 27.9h1.2M99.1 27.9h2.5v2.6M119.4 27.9h2.5M137.2 27.9h1.2M146 27.9h2.6v2.6M166.4 27.9h2.5M184.1 27.9h1.3M193 27.9h2.6v2.6M213.4 27.9h2.5"/>
<path d="M231.1 27.9h1.3M240 27.9h2.6v2.6M39.4 41.9h2.5M39.4 58.4h2.5M52.1 41.9h2.5v2.6M52.1 58.4h2.5v2.6M259.1 41.9v2.6h10.1v2.5M39.4 76.2h2.5M52.1 76.2h2.5v2.5M91.4 64.8h-3.8v2.5M134.6 64.8h-3.8v2.5M177.8 64.8h-3.8v2.5"/>
<path d="M219.7 64.8h-3.8v2.5M39.4 94h2.5M52.1 94h2.5v2.5M91.4 88.9h-3.8v2.5M134.6 88.9h-3.8v2.5M177.8 88.9h-3.8v2.5M219.7 88.9h-3.8v2.5M26.7 110.5v3.8M30.5 118.1h2.5M57.1 110.5v3.8M61 118.1h2.5M91.4 111.8h-3.8v2.5"/>
<path d="M134.6 111.8h-3.8v2.5M177.8 111.8h-3.8v2.5M219.7 111.8h-3.8v2.5M259.1 115.6v2.5h10.1v2.6M26.7 121.9v3.8M57.1 121.9v3.8M259.1 132.1v2.5h15.2v-2.5M26.7 142.2v3.9M26.7 153.7v3.8M30.5 149.9h2.5M57.1 142.2v3.9M57.1 153.7v3.8"/>
<path d="M61 149.9h2.5M94 156.2h3.8M97.8 151.1h-3.8v40.7M105.4 156.2h5.1v6.4h5.1M105.4 151.1h6.4v8.9h3.8M129.5 151.1h-1.2v1.3M137.2 148.6v6.3M26.7 174v3.8M94 171.5h3.8M94 161.3h3.8M94 166.4h3.8M94 176.5h3.8"/>
<path d="M105.4 161.3h3.8v3.8h6.4M105.4 166.4h3.8v1.2h6.4M115.6 177.8h-3.8v8.9h-6.4M115.6 175.3h-5.1v6.3h-5.1M115.6 172.7h-6.4v3.8h-3.8M115.6 170.2h-6.4v1.3h-3.8M123.2 175.3h3.8M123.2 172.7h3.8M123.2 177.8h3.8M123.2 170.2h3.8M123.2 167.6h3.8M123.2 165.1h3.8"/>
<path d="M123.2 162.6h3.8M123.2 160h3.8M147.3 175.3h2.6v13.9h-12.7M167.6 160v7.6h-20.3M26.7 185.4v3.8M30.5 181.6h2.5M54.6 181.6h-3.8v2.6M62.2 181.6h1.3M94 186.7h3.8M94 181.6h3.8M137.2 188v2.5"/>
</g>
<g fill="none" stroke="#000084" stroke-width=".18">
<path d="M90.8 59.1l1.2 1.2M92 59.1l-1.2 1.2M134 59.1l1.2 1.2M135.2 59.1l-1.2 1.2M177.2 59.1l1.2 1.2M178.4 59.1l-1.2 1.2M219.1 59.1l1.2 1.2M220.3 59.1l-1.2 1.2M90.8 83.2l1.2 1.2M92 83.2l-1.2 1.2M134 83.2l1.2 1.2M135.2 83.2l-1.2 1.2"/>
<path d="M177.2 83.2l1.2 1.2M178.4 83.2l-1.2 1.2M219.1 83.2l1.2 1.2M220.3 83.2l-1.2 1.2M90.8 106.1l1.2 1.2M92 106.1l-1.2 1.2M134 106.1l1.2 1.2M135.2 106.1l-1.2 1.2M177.2 106.1l1.2 1.2M178.4 106.1l-1.2 1.2M219.1 106.1l1.2 1.2M220.3 106.1l-1.2 1.2"/>
<path d="M126.4 182.3l1.2 1.2M127.6 182.3l-1.2 1.2"/>
</g>
<path d="M146.3 164.7h.7" fill="none" stroke="#a90000" stroke-width=".18"/>
<g fill="#009600" stroke="#009600" stroke-width=".18">
<circle cx="94" cy="156.2" r=".46"/>
<circle cx="94" cy="176.5" r=".46"/>
<circle cx="94" cy="166.4" r=".46"/>
<circle cx="94" cy="161.3" r=".46"/>
<circle cx="94" cy="181.6" r=".46"/>
<circle cx="94" cy="171.5" r=".46"/>
<circle cx="94" cy="186.7" r=".46"/>
<circle cx="137.2" cy="189.2" r=".46"/>
<circle cx="137.2" cy="151.1" r=".46"/>
<circle cx="259.1" cy="44.5" r=".46"/>
<circle cx="259.1" cy="118.1" r=".46"/>
<circle cx="259.1" cy="134.6" r=".46"/>
</g>
<text font-size="2.8" fill="#840000" x="178" y="190.9">Title:</text>
<g font-size="2.1" fill="#840000">
<text x="178" y="184">Sheet:</text>
<text x="186.2" y="184">/control_board/</text>
<text x="178" y="186.7">File:</text>
<text x="184.1" y="186.7">control_board.kicad_sch</text>
<text x="178" y="196.9">KiCad</text>
<text x="178" y="194.1">Size:</text>
<text x="184.7" y="194.1">A4</text>
<text x="185.7" y="196.9">E.D.A.</text>
<text x="193.3" y="196.9">8.0.7</text>
<text x="200" y="194.1">Date:</text>
<text x="263" y="194.3">Rev:</text>
<text x="263" y="196.9">Id:</text>
<text x="267.1" y="196.9">2/3</text>
</g>
<g font-size="1.8" fill="#840000">
<text x="35" y="11.9">1</text>
<text x="85" y="11.9">2</text>
<text x="135" y="11.9">3</text>
<text x="185" y="11.9">4</text>
<text x="235" y="11.9">5</text>
<text x="285" y="11.9">6</text>
<text x="22.4" y="26.4">MOD_SWITCH_1_C</text>
<text x="60.7" y="28.9">LED_B_1_C</text>
<text x="107.6" y="28.9">LED_B_2_C</text>
<text x="154.6" y="28.9">LED_B_3_C</text>
<text x="201.6" y="28.9">LED_B_4_C</text>
<text x="259.6" y="27.6">MOD_SWITCH_1_C</text>
<text x="10.3" y="35.9">A</text>
<text x="259.6" y="30.2">MOD_SWITCH_2_C</text>
<text x="259.6" y="32.7">MOD_SWITCH_3_C</text>
<text x="259.6" y="35.2">MOD_SWITCH_4_C</text>
<text x="285.3" y="35.9">A</text>
<text x="259.6" y="40.3">MENU_SWITCH_C</text>
<text x="260.5" y="37.8">MENU_LED_C</text>
<text x="22.4" y="42.9">MOD_SWITCH_2_C</text>
<text x="22.4" y="59.4">MOD_SWITCH_3_C</text>
<text x="79.3" y="63.2">TRIG_IN_1_C</text>
<text x="122.5" y="63.2">TRIG_IN_2_C</text>
<text x="165.7" y="63.2">TRIG_IN_3_C</text>
<text x="207.6" y="63.2">TRIG_IN_4_C</text>
<text x="259.6" y="63.2">POT_5_C</text>
<text x="260.5" y="65.7">HC595_SER_C</text>
<text x="260.5" y="68.3">HC595_RCLK_C</text>
<text x="260.5" y="70.8">HC595_SRCLK_C</text>
<text x="22.4" y="77.2">MOD_SWITCH_4_C</text>
<text x="259.6" y="73.3">POT_1_C</text>
<text x="259.6" y="75.9">POT_2_C</text>
<text x="259.6" y="81">POT_4_C</text>
<text x="259.6" y="78.4">POT_3_C</text>
<text x="10.3" y="85.9">B</text>
<text x="81.1" y="87.3">CV_IN_1_C</text>
<text x="124.3" y="87.3">CV_IN_2_C</text>
<text x="167.4" y="87.3">CV_IN_3_C</text>
<text x="209.4" y="87.3">CV_IN_4_C</text>
<text x="285.3" y="85.9">B</text>
<text x="23.4" y="94.9">MENU_SWITCH_C</text>
<text x="260.5" y="96.2">OUTPUT_1_C</text>
<text x="260.5" y="98.7">OUTPUT_2_C</text>
<text x="260.5" y="101.3">OUTPUT_3_C</text>
<text x="260.5" y="106.4">LED_B_1_C</text>
<text x="260.5" y="103.8">OUTPUT_4_C</text>
<text x="78.2" y="110.2">OUTPUT_1_C</text>
<text x="121.4" y="110.2">OUTPUT_2_C</text>
<text x="164.6" y="110.2">OUTPUT_3_C</text>
<text x="206.5" y="110.2">OUTPUT_4_C</text>
<text x="260.5" y="114">LED_B_4_C</text>
<text x="260.5" y="108.9">LED_B_2_C</text>
<text x="260.5" y="111.4">LED_B_3_C</text>
<text x="33.5" y="119.1">POT_1_C</text>
<text x="64" y="119.1">POT_2_C</text>
<text x="10.3" y="135.9">C</text>
<text x="285.3" y="135.9">C</text>
<text x="259.6" y="138.1">CV_IN_1_C</text>
<text x="259.6" y="140.7">CV_IN_2_C</text>
<text x="259.6" y="143.2">CV_IN_3_C</text>
<text x="259.6" y="148.3">TRIG_IN_1_C</text>
<text x="259.6" y="145.7">CV_IN_4_C</text>
<text x="33.5" y="150.8">POT_3_C</text>
<text x="64" y="150.8">POT_4_C</text>
<text x="259.6" y="150.8">TRIG_IN_2_C</text>
<text x="259.6" y="153.4">TRIG_IN_3_C</text>
<text x="259.6" y="155.9">TRIG_IN_4_C</text>
<text x="113.4" y="159.6">R33</text>
<text x="121.4" y="159.6">470R</text>
<text x="148.7" y="161">HC595_SER_C</text>
<text x="113.4" y="164.7">R35</text>
<text x="113.4" y="162.2">R34</text>
<text x="113.4" y="167.2">R36</text>
<text x="121.4" y="164.7">470R</text>
<text x="121.4" y="162.2">470R</text>
<text x="121.4" y="167.2">470R</text>
<text x="148.7" y="166.1">HC595_SRCLK_C</text>
<text x="113.4" y="169.8">R37</text>
<text x="113.4" y="172.3">R38</text>
<text x="121.4" y="169.8">470R</text>
<text x="121.4" y="172.3">470R</text>
<text x="148.7" y="173.7">HC595_RCLK_C</text>
<text x="113.4" y="177.4">R40</text>
<text x="113.4" y="174.9">R39</text>
<text x="121.4" y="177.4">470R</text>
<text x="121.4" y="174.9">470R</text>
<text x="10.3" y="185.9">D</text>
<text x="33.5" y="182.6">POT_5_C</text>
<text x="64.9" y="182.6">MENU_LED_C</text>
<text x="285.3" y="185.9">D</text>
<text x="35" y="199.9">1</text>
<text x="85" y="199.9">2</text>
<text x="135" y="199.9">3</text>
<text x="185" y="199.9">4</text>
<text x="235" y="199.9">5</text>
<text x="285" y="199.9">6</text>
</g>
<g font-size="1.8" fill="#006464">
<text x="42.8" y="21.2">SW_Push</text>
<text x="45" y="18.6">SW1</text>
<text x="72.1" y="21.2">LED_Dual_Bidirectional</text>
<text x="81.1" y="18.6">D14</text>
<text x="119.1" y="21.2">LED_Dual_Bidirectional</text>
<text x="128.1" y="18.6">D15</text>
<text x="166.1" y="21.2">LED_Dual_Bidirectional</text>
<text x="175.1" y="18.6">D16</text>
<text x="213.1" y="21.2">LED_Dual_Bidirectional</text>
<text x="222.1" y="18.6">D17</text>
<text x="48.8" y="29.8">GND</text>
<text x="45" y="35.2">SW2</text>
<text x="92.7" y="33.9">330R</text>
<text x="93.3" y="31.3">R41</text>
<text x="139.7" y="33.9">330R</text>
<text x="140.3" y="31.3">R42</text>
<text x="186.7" y="33.9">330R</text>
<text x="187.3" y="31.3">R43</text>
<text x="233.7" y="33.9">330R</text>
<text x="234.3" y="31.3">R44</text>
<text x="42.8" y="37.7">SW_Push</text>
<text x="99.6" y="36.4">GND</text>
<text x="146.6" y="36.4">GND</text>
<text x="193.5" y="36.4">GND</text>
<text x="240.5" y="36.4">GND</text>
<text x="48.8" y="46.3">GND</text>
<text x="270.3" y="47.9">GND</text>
<text x="45" y="51.7">SW3</text>
<text x="248.1" y="49.1">Conn_01x08</text>
<text x="252.8" y="51.7">J5</text>
<text x="42.8" y="54.2">SW_Push</text>
<text x="48.8" y="62.8">GND</text>
<text x="101.6" y="63.7">3.5mm</text>
<text x="101.6" y="61.2">J11</text>
<text x="109.2" y="63.7">jack</text>
<text x="144.8" y="63.7">3.5mm</text>
<text x="144.8" y="61.2">J19</text>
<text x="152.4" y="63.7">jack</text>
<text x="188" y="63.7">3.5mm</text>
<text x="188" y="61.2">J20</text>
<text x="195.6" y="63.7">jack</text>
<text x="229.9" y="63.7">3.5mm</text>
<text x="229.9" y="61.2">J21</text>
<text x="237.5" y="63.7">jack</text>
<text x="42.8" y="72">SW_Push</text>
<text x="45" y="69.4">SW4</text>
<text x="85.6" y="73.3">GND</text>
<text x="128.8" y="73.3">GND</text>
<text x="172" y="73.3">GND</text>
<text x="213.9" y="73.3">GND</text>
<text x="48.8" y="80.6">GND</text>
<text x="42.8" y="89.8">SW_Push</text>
<text x="45" y="87.2">SW5</text>
<text x="101.6" y="87.9">3.5mm</text>
<text x="101.6" y="85.3">J15</text>
<text x="109.2" y="87.9">jack</text>
<text x="144.8" y="87.9">3.5mm</text>
<text x="144.8" y="85.3">J16</text>
<text x="152.4" y="87.9">jack</text>
<text x="188" y="87.9">3.5mm</text>
<text x="188" y="85.3">J17</text>
<text x="195.6" y="87.9">jack</text>
<text x="229.9" y="87.9">3.5mm</text>
<text x="229.9" y="85.3">J18</text>
<text x="237.5" y="87.9">jack</text>
<text x="248.1" y="84.7">Conn_01x08</text>
<text x="252.8" y="87.2">J7</text>
<text x="48.8" y="98.4">GND</text>
<text x="85.6" y="97.4">GND</text>
<text x="128.8" y="97.4">GND</text>
<text x="172" y="97.4">GND</text>
<text x="213.9" y="97.4">GND</text>
<text x="23.7" y="106.3">+3.3V</text>
<text x="54.2" y="106.3">+3.3V</text>
<text x="101.6" y="110.7">3.5mm</text>
<text x="101.6" y="108.2">J10</text>
<text x="109.2" y="110.7">jack</text>
<text x="144.8" y="110.7">3.5mm</text>
<text x="144.8" y="108.2">J12</text>
<text x="152.4" y="110.7">jack</text>
<text x="188" y="110.7">3.5mm</text>
<text x="188" y="108.2">J13</text>
<text x="195.6" y="110.7">jack</text>
<text x="229.9" y="110.7">3.5mm</text>
<text x="229.9" y="108.2">J14</text>
<text x="237.5" y="110.7">jack</text>
<text x="20.5" y="117.7">10k</text>
<text x="50.9" y="117.7">10k</text>
<text x="20.3" y="120.2">RV1</text>
<text x="50.8" y="120.2">RV2</text>
<text x="85.6" y="120.2">GND</text>
<text x="128.8" y="120.2">GND</text>
<text x="172" y="120.2">GND</text>
<text x="213.9" y="120.2">GND</text>
<text x="248.1" y="122.8">Conn_01x10</text>
<text x="252.8" y="125.3">J8</text>
<text x="270.3" y="121.5">GND</text>
<text x="21.8" y="126.3">GND</text>
<text x="52.3" y="126.3">GND</text>
<text x="267.6" y="130.1">+3.3V</text>
<text x="23.7" y="138">+3.3V</text>
<text x="54.2" y="138">+3.3V</text>
<text x="20.5" y="149.5">10k</text>
<text x="50.9" y="149.5">10k</text>
<text x="126.8" y="150">100n</text>
<text x="127.3" y="147.4">C15</text>
<text x="138" y="146.4">+3.3V</text>
<text x="20.3" y="152">RV3</text>
<text x="50.8" y="152">RV4</text>
<text x="86.8" y="153.5">LED</text>
<text x="87.3" y="151">D6</text>
<text x="122.4" y="155">GND</text>
<text x="140.2" y="153.3">U6</text>
<text x="140.2" y="155.8">74HC595</text>
<text x="164.7" y="155.8">+3.3V</text>
<text x="21.8" y="158.1">GND</text>
<text x="52.3" y="158.1">GND</text>
<text x="86.8" y="158.6">LED</text>
<text x="87.3" y="156.1">D7</text>
<text x="87.3" y="161.1">D8</text>
<text x="130" y="160.9">QA</text>
<text x="138" y="161.8" transform="rotate(-90 138 161.8)">VCC</text>
<text x="140.4" y="160.9">SER</text>
<text x="248.1" y="159.6">Conn_01x10</text>
<text x="86.8" y="163.7">LED</text>
<text x="87.3" y="166.2">D9</text>
<text x="130" y="163.4">QB</text>
<text x="130" y="166">QC</text>
<text x="138" y="166">SRCLK</text>
<text x="252.8" y="162.2">J9</text>
<text x="23.7" y="169.8">+3.3V</text>
<text x="86.7" y="171.3">D10</text>
<text x="86.8" y="173.8">LED</text>
<text x="86.8" y="168.8">LED</text>
<text x="130" y="168.5">QD</text>
<text x="130" y="171">QE</text>
<text x="130" y="173.6">QF</text>
<text x="138" y="168.5">~{SRCLR}</text>
<text x="139.2" y="173.6">RCLK</text>
<text x="54.9" y="176.1">D18</text>
<text x="55" y="178.7">LED</text>
<text x="86.7" y="176.4">D11</text>
<text x="86.8" y="178.9">LED</text>
<text x="130" y="176.1">QG</text>
<text x="130" y="178.7">QH</text>
<text x="141.6" y="176.1">~{OE}</text>
<text x="20.3" y="183.7">RV5</text>
<text x="20.5" y="181.2">10k</text>
<text x="86.7" y="181.5">D12</text>
<text x="86.8" y="184">LED</text>
<text x="130" y="183.7">QH'</text>
<text x="138" y="184.9" transform="rotate(-90 138 184.9)">GND</text>
<text x="21.8" y="189.8">GND</text>
<text x="48.8" y="190.1">GND</text>
<text x="86.7" y="186.5">D13</text>
<text x="86.8" y="189.1">LED</text>
<text x="96.3" y="194.4">GND</text>
<text x="138.7" y="193.4">GND</text>
</g>
<g font-size="1.8" fill="#a90000">
<text x="75.7" y="27.7">2</text>
<text x="87.6" y="27.7">1</text>
<text x="122.7" y="27.7">2</text>
<text x="134.5" y="27.7">1</text>
<text x="169.7" y="27.7">2</text>
<text x="181.5" y="27.7">1</text>
<text x="216.7" y="27.7">2</text>
<text x="228.5" y="27.7">1</text>
<text x="256.5" y="26.4">1</text>
<text x="256.5" y="29">2</text>
<text x="256.5" y="31.5">3</text>
<text x="256.5" y="34">4</text>
<text x="256.5" y="36.6">5</text>
<text x="256.5" y="39.1">6</text>
<text x="256.5" y="41.7">7</text>
<text x="256.5" y="44.2">8</text>
<text x="91.5" y="59.4">TN</text>
<text x="134.6" y="59.4">TN</text>
<text x="177.8" y="59.4">TN</text>
<text x="219.7" y="59.4">TN</text>
<text x="92" y="64.5">S</text>
<text x="92.1" y="62">T</text>
<text x="135.2" y="64.5">S</text>
<text x="135.3" y="62">T</text>
<text x="178.4" y="64.5">S</text>
<text x="178.5" y="62">T</text>
<text x="220.3" y="64.5">S</text>
<text x="220.4" y="62">T</text>
<text x="256.5" y="62">1</text>
<text x="256.5" y="64.5">2</text>
<text x="256.5" y="67.1">3</text>
<text x="256.5" y="69.6">4</text>
<text x="256.5" y="72.1">5</text>
<text x="256.5" y="74.7">6</text>
<text x="256.5" y="77.2">7</text>
<text x="91.5" y="83.6">TN</text>
<text x="134.6" y="83.6">TN</text>
<text x="177.8" y="83.6">TN</text>
<text x="219.7" y="83.6">TN</text>
<text x="256.5" y="79.8">8</text>
<text x="92" y="88.6">S</text>
<text x="92.1" y="86.1">T</text>
<text x="135.2" y="88.6">S</text>
<text x="135.3" y="86.1">T</text>
<text x="178.4" y="88.6">S</text>
<text x="178.5" y="86.1">T</text>
<text x="220.3" y="88.6">S</text>
<text x="220.4" y="86.1">T</text>
<text x="256.5" y="95">1</text>
<text x="256.5" y="97.5">2</text>
<text x="256.5" y="100.1">3</text>
<text x="91.5" y="106.4">TN</text>
<text x="134.6" y="106.4">TN</text>
<text x="177.8" y="106.4">TN</text>
<text x="219.7" y="106.4">TN</text>
<text x="256.5" y="102.6">4</text>
<text x="256.5" y="105.2">5</text>
<text x="256.5" y="107.7">6</text>
<text x="92" y="111.5">S</text>
<text x="92.1" y="109">T</text>
<text x="135.2" y="111.5">S</text>
<text x="135.3" y="109">T</text>
<text x="178.4" y="111.5">S</text>
<text x="178.5" y="109">T</text>
<text x="220.3" y="111.5">S</text>
<text x="220.4" y="109">T</text>
<text x="256.5" y="110.2">7</text>
<text x="256.5" y="112.8">8</text>
<text x="26.4" y="115.6" transform="rotate(-90 26.4 115.6)">3</text>
<text x="29.1" y="117.9">2</text>
<text x="56.9" y="115.6" transform="rotate(-90 56.9 115.6)">3</text>
<text x="59.6" y="117.9">2</text>
<text x="255.9" y="117.9">10</text>
<text x="256.5" y="115.3">9</text>
<text x="26.4" y="122" transform="rotate(-90 26.4 122)">1</text>
<text x="56.9" y="122" transform="rotate(-90 56.9 122)">1</text>
<text x="256.5" y="131.8">1</text>
<text x="256.5" y="134.4">2</text>
<text x="256.5" y="136.9">3</text>
<text x="256.5" y="139.4">4</text>
<text x="256.5" y="142">5</text>
<text x="26.4" y="147.4" transform="rotate(-90 26.4 147.4)">3</text>
<text x="29.1" y="149.6">2</text>
<text x="56.9" y="147.4" transform="rotate(-90 56.9 147.4)">3</text>
<text x="59.6" y="149.6">2</text>
<text x="256.5" y="144.5">6</text>
<text x="256.5" y="147.1">7</text>
<text x="256.5" y="149.6">8</text>
<text x="26.4" y="153.7" transform="rotate(-90 26.4 153.7)">1</text>
<text x="56.9" y="153.7" transform="rotate(-90 56.9 153.7)">1</text>
<text x="255.9" y="154.7">10</text>
<text x="256.5" y="152.1">9</text>
<text x="127" y="159.8">15</text>
<text x="136.9" y="157.5" transform="rotate(-90 136.9 157.5)">16</text>
<text x="144.7" y="159.8">14</text>
<text x="127.6" y="162.3">1</text>
<text x="127.6" y="164.8">2</text>
<text x="127.6" y="167.4">3</text>
<text x="144.7" y="167.4">10</text>
<text x="144.7" y="164.8">11</text>
<text x="127.6" y="169.9">4</text>
<text x="127.6" y="172.5">5</text>
<text x="144.7" y="172.5">12</text>
<text x="26.4" y="179.1" transform="rotate(-90 26.4 179.1)">3</text>
<text x="127.6" y="175">6</text>
<text x="127.6" y="177.5">7</text>
<text x="144.7" y="175">13</text>
<text x="26.4" y="185.5" transform="rotate(-90 26.4 185.5)">1</text>
<text x="29.1" y="181.4">2</text>
<text x="127.6" y="182.6">9</text>
<text x="136.9" y="187.4" transform="rotate(-90 136.9 187.4)">8</text>
</g>
</svg>
